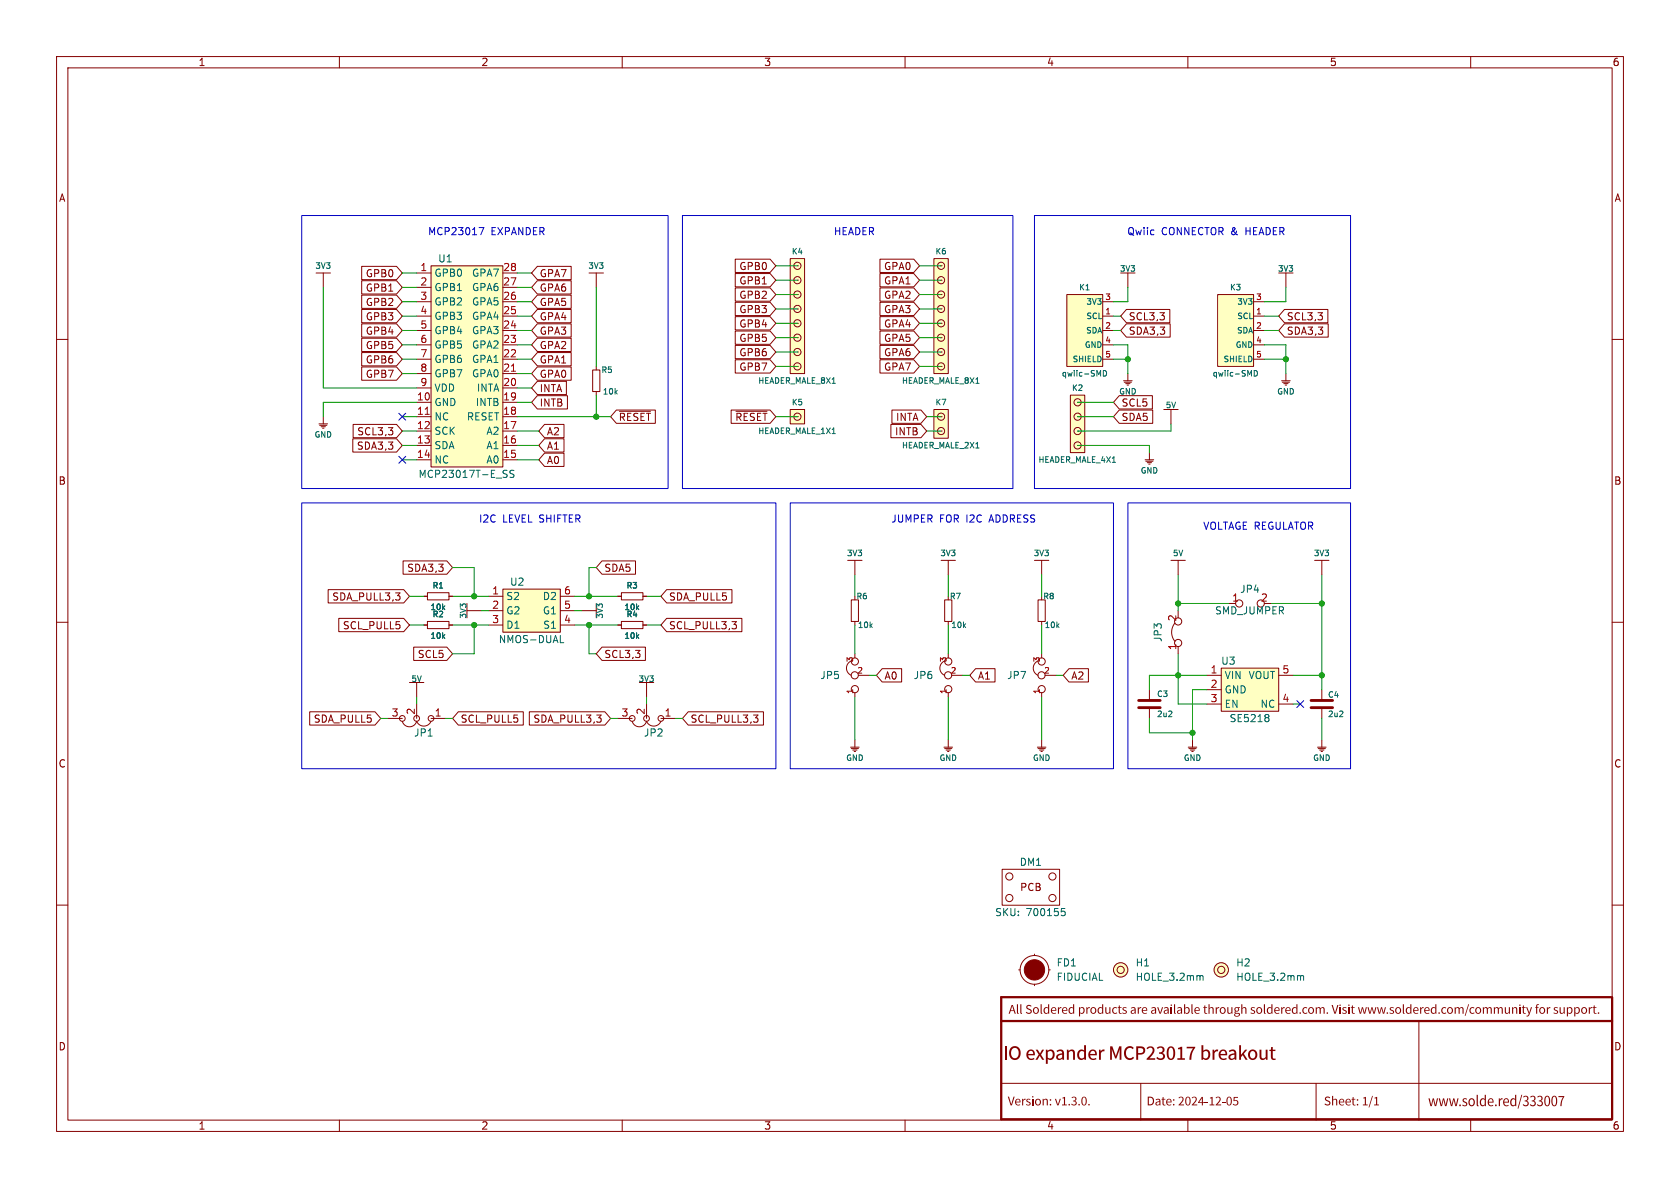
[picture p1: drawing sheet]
<svg xmlns="http://www.w3.org/2000/svg" width="297mm" height="210mm" viewBox="0 0 297 210" stroke-linecap="round" stroke-linejoin="round" font-family="sans-serif">
<g fill="none" stroke="#840000" stroke-width=".18">
<path d="M10 10h277v190h-277zM12 12h273v186h-273zM60 10v2M110 10v2M160 10v2M210 10v2M260 10v2M10 60h2M285 60h2M10 110h2M150.5 106h1.3v3.9h-1.3zM151.1 109.9v.6"/>
<path d="M285 110h2M68.6 127h2.5M71.1 127.5a1.32 1.32 0 0 0 1.3 1 1.32 1.32 0 0 0 1.3-1 1.38 1.38 0 0 0 1.2 .9 1.38 1.38 0 0 0 1.3-.9M73.7 124.5v2.5M76.2 127h2.5M183.4 132.1h1.5M183.5 132.3h1.3M183.8 132.6h.7M184 132.8h.3M184.1 130.8v1.3M10 160h2M177.2 153.7h10.1v6.3h-10.1z"/>
<path d="M285 160h2M60 198v2M110 198v2M160 198v2M177 191.5h108M201.7 191.5v6.5M210 198v2M232.7 191.5v6.5M250.8 180.5v17.5M260 198v2"/>
<circle cx="71.1" cy="127" r=".51"/>
<circle cx="73.7" cy="127" r=".51"/>
<circle cx="76.2" cy="127" r=".51"/>
<circle cx="178.4" cy="158.7" r=".63"/>
<circle cx="178.4" cy="154.9" r=".63"/>
<circle cx="186.1" cy="158.7" r=".63"/>
<circle cx="186.1" cy="154.9" r=".63"/>
</g>
<path d="M284.8 176.3h-107.8v21.6h107.9M285 176.3v21.6M177 180.5h108" fill="none" stroke="#840000" stroke-width=".4"/>
<path d="M187.7 160.6h.6M187.8 161.1h.3l.2 .2-.1 .5-.4 .1" fill="none" stroke="#006464" stroke-width=".18"/>
<path d="M88.9 104.1h10.2v7.7h-10.2z" fill="#ffffc2"/>
<path d="M198.1 48.3h2.6M199.4 48.3v2.5M86.4 105.4h2.5M86.4 108h2.5M86.4 110.5h2.5M88.9 104.1h10.2v7.7h-10.2zM99.1 105.4h2.5M99.1 108h2.5M99.1 110.5h2.5M203.2 121.9v1.9M203.2 125.1v1.9" fill="none" stroke="#840000" stroke-width=".18"/>
<path d="M99.1 113.6h.6M206.6 126.7h.6M207.1 125.8v.3" fill="none" stroke="#006464" stroke-width=".18"/>
<path d="M201.3 125.1h3.8M201.3 123.8h3.8" fill="none" stroke="#840000" stroke-width=".5"/>
<path d="M165.1 45.7h2.5v20.3h-2.5z" fill="#ffffc2"/>
<g fill="none" stroke="#840000" stroke-width=".18">
<path d="M165.1 45.7h2.5v20.3h-2.5zM166.4 59.7h.1M166.4 57.2h.1M166.4 54.6h.1M166.4 52.1h.1M166.4 49.5h.1M166.4 47h.1M166.4 64.8h.1M166.4 62.2h.1M207 99.1h2.5M208.3 99.1v2.5M102.9 108h2.5"/>
<path d="M105.4 106.7v2.5M109.2 105.4h.6M109.9 104.8h3.8v1.2h-3.8zM113.7 105.4h.6M183.5 116.8a1.37 1.37 0 0 0-.8 1.3 1.37 1.37 0 0 0 .8 1.3M184.1 115.6v.7M184.8 119.4h1.9M109.2 127h2.6M111.8 127.5a1.32 1.32 0 0 0 1.2 1 1.32 1.32 0 0 0 1.3-1 1.38 1.38 0 0 0 1.3 .9 1.38 1.38 0 0 0 1.2-.9M113 120.7h2.6M114.3 120.7v2.5M114.3 124.5v2.5"/>
<path d="M116.8 127h2.6M184.1 122.5v.7M180.1 171.5h.2M182.9 168.7v.2M182.9 174v.2M185.4 171.5h.3"/>
<circle cx="166.4" cy="49.5" r=".63"/>
<circle cx="166.4" cy="59.7" r=".63"/>
<circle cx="166.4" cy="57.1" r=".63"/>
<circle cx="166.4" cy="54.6" r=".63"/>
<circle cx="166.4" cy="52.1" r=".63"/>
<circle cx="166.4" cy="47" r=".63"/>
<circle cx="166.4" cy="62.2" r=".63"/>
<circle cx="166.4" cy="64.8" r=".63"/>
<circle cx="184.1" cy="119.4" r=".63"/>
<circle cx="184.1" cy="116.9" r=".63"/>
<circle cx="111.8" cy="127" r=".51"/>
<circle cx="114.3" cy="127" r=".51"/>
<circle cx="116.8" cy="127" r=".51"/>
<circle cx="184.1" cy="121.8" r=".63"/>
<circle cx="182.9" cy="171.4" r="2.54"/>
<circle cx="198.1" cy="171.4" r=".63"/>
<circle cx="198.1" cy="171.4" r="1.27"/>
<circle cx="215.9" cy="171.4" r=".63"/>
<circle cx="215.9" cy="171.4" r="1.27"/>
</g>
<g fill="#ffffc2" stroke="#ffffc2" stroke-width=".18">
<circle cx="215.9" cy="171.4" r="1.27"/>
<circle cx="198.1" cy="171.4" r="1.27"/>
</g>
<path d="M212.3 172.5l.4 .1v.7M230.1 172.5l.4 .1v.7" fill="none" stroke="#006464" stroke-width=".18"/>
<circle cx="182.9" cy="171.5" r="1.8" fill="#840000" stroke="#840000" stroke-width=".18"/>
<path d="M139.7 45.7h2.5v20.3h-2.5z" fill="#ffffc2"/>
<g fill="none" stroke="#840000" stroke-width=".18">
<path d="M139.7 45.7h2.5v20.3h-2.5zM141 59.7h.1M141 57.2h.1M141 54.6h.1M141 52.1h.1M141 49.5h.1M141 47h.1M141 64.8h.1M141 62.2h.1M149.9 99.1h2.5M151.1 99.1v2.5M109.2 110.5h.6"/>
<path d="M109.9 109.9h3.8v1.2h-3.8zM113.7 110.5h.6M167 106h1.3v3.9h-1.3zM167.6 109.9v.6"/>
<circle cx="141" cy="49.5" r=".63"/>
<circle cx="141" cy="47" r=".63"/>
<circle cx="141" cy="54.6" r=".63"/>
<circle cx="141" cy="52.1" r=".63"/>
<circle cx="141" cy="59.7" r=".63"/>
<circle cx="141" cy="57.1" r=".63"/>
<circle cx="141" cy="62.2" r=".63"/>
<circle cx="141" cy="64.8" r=".63"/>
</g>
<path d="M139.7 72.4h2.5v2.5h-2.5z" fill="#ffffc2"/>
<g fill="none" stroke="#840000" stroke-width=".18">
<path d="M139.7 72.4h2.5v2.5h-2.5zM141 73.7h.1"/>
<circle cx="141" cy="73.7" r=".63"/>
</g>
<path d="M215.3 52.1h6.3v12.7h-6.3z" fill="#ffffc2"/>
<g fill="none" stroke="#840000" stroke-width=".18">
<path d="M215.3 52.1h6.3v12.7h-6.3zM221.6 55.9h1.9M221.6 58.4h1.9M221.6 53.3h1.9M221.6 61h1.9M221.6 63.5h1.9M82.5 106.7v2.5M82.5 108h2.6M167 116.8a1.37 1.37 0 0 0-.8 1.3 1.37 1.37 0 0 0 .8 1.3M167.6 115.6v.7M168.3 119.4h1.9M150.4 132.1h1.5"/>
<path d="M150.5 132.3h1.3M150.7 132.6h.8M151 132.8h.3M151.1 130.8v1.3M167.6 122.5v.7M210.1 132.1h1.5M210.2 132.3h1.3M210.4 132.6h.8M210.7 132.8h.2M210.8 130.8v1.3M232.9 132.1h1.5M233 132.3h1.3"/>
<path d="M233.3 132.6h.8M233.6 132.8h.2M233.7 121.9v1.9M233.7 125.1v1.9M233.7 130.8v1.3"/>
<circle cx="167.6" cy="119.4" r=".63"/>
<circle cx="167.6" cy="116.9" r=".63"/>
<circle cx="167.6" cy="121.8" r=".63"/>
</g>
<path d="M221.7 65.5a.51 .51 0 0 1 .6 .5 .51 .51 0 0 1-.6 .5zM236.8 126.7h.6M237.4 125.8v.3" fill="none" stroke="#006464" stroke-width=".18"/>
<path d="M231.8 125.1h3.8M231.8 123.8h3.8" fill="none" stroke="#840000" stroke-width=".5"/>
<path d="M215.9 118.1h10.2v7.6h-10.2z" fill="#ffffc2"/>
<g fill="none" stroke="#840000" stroke-width=".18">
<path d="M205.7 72.4h2.6M207 72.4v2.5M226.6 67.3h1.5M226.7 67.6h1.3M226.9 67.8h.8M227.2 68.1h.3M227.3 66v1.3M202.4 81.3h1.6M202.6 81.5h1.2M202.8 81.8h.8M203.1 82h.2M203.2 80v1.3"/>
<path d="M232.4 99.1h2.5M233.7 99.1v2.5M207.7 110.2a2.55 2.55 0 0 0 0 3.2M208.3 108v1.2M208.3 114.3v1.3M213.4 119.4h2.5M215.9 118.1h10.2v7.6h-10.2zM217.2 106.7h1.2M223.5 106.7h1.3M226.1 119.4h2.5M166.9 132.1h1.5M167 132.3h1.3"/>
<path d="M167.3 132.6h.7M167.5 132.8h.3M167.6 130.8v1.3M213.4 121.9h2.5M213.4 124.5h2.5M226.1 124.5h2.5"/>
<circle cx="208.3" cy="109.9" r=".63"/>
<circle cx="208.3" cy="113.7" r=".63"/>
<circle cx="219.1" cy="106.7" r=".63"/>
<circle cx="222.9" cy="106.7" r=".63"/>
</g>
<path d="M224.1 126.3l.2 .3-.2 .3 .2 .2v.2l-.2 .3" fill="none" stroke="#006464" stroke-width=".18"/>
<path d="M188.6 52.1h6.3v12.7h-6.3z" fill="#ffffc2"/>
<g fill="none" stroke="#840000" stroke-width=".18">
<path d="M188.6 52.1h6.3v12.7h-6.3zM195 55.9h1.8M195 58.4h1.8M195 53.3h1.8M195 61h1.8M195 63.5h1.8M198.6 67.3h1.6M198.8 67.6h1.2M199 67.8h.8M199.3 68.1h.2M199.4 66v1.3M166.4 99.1h2.5"/>
<path d="M167.6 99.1v2.5M182.9 99.1h2.5M184.1 99.1v2.5"/>
</g>
<path d="M195.1 65.5a.51 .51 0 0 1 .5 .5 .51 .51 0 0 1-.5 .5z" fill="none" stroke="#006464" stroke-width=".18"/>
<path d="M189.2 69.9h2.6v10.1h-2.6z" fill="#ffffc2"/>
<g fill="none" stroke="#840000" stroke-width=".18">
<path d="M55.9 48.3h2.5M57.1 48.3v2.5M226.1 48.3h2.5M227.3 48.3v2.5M56.4 74.9h1.5M56.5 75.2h1.3M56.8 75.4h.7M57 75.7h.3M57.1 73.7v1.2M189.2 69.9h2.6v10.1h-2.6zM190.5 78.7h.1M190.5 76.2h.1"/>
<path d="M190.5 73.7h.1M190.5 71.1h.1M74.9 110.5h.7M74.9 105.4h.7M75.6 109.9h3.8v1.2h-3.8zM75.6 104.8h3.8v1.2h-3.8zM79.4 110.5h.6M79.4 105.4h.6M150.5 116.8a1.37 1.37 0 0 0-.9 1.3 1.37 1.37 0 0 0 .9 1.3M151.1 115.6v.7M151.7 119.4h2M183.5 106h1.3v3.9h-1.3z"/>
<path d="M184.1 109.9v.6M72.4 120.7h2.5M73.7 120.7v2.5M151.1 122.5v.7"/>
<circle cx="190.5" cy="71.1" r=".63"/>
<circle cx="190.5" cy="78.7" r=".63"/>
<circle cx="190.5" cy="73.7" r=".63"/>
<circle cx="190.5" cy="76.2" r=".63"/>
<circle cx="151.1" cy="119.4" r=".63"/>
<circle cx="151.1" cy="116.9" r=".63"/>
<circle cx="151.1" cy="121.8" r=".63"/>
</g>
<path d="M76.2 47h12.7v35.6h-12.7z" fill="#ffffc2"/>
<g fill="none" stroke="#840000" stroke-width=".18">
<path d="M73.7 48.3h2.5M73.7 50.8h2.5M73.7 58.4h2.5M73.7 55.9h2.5M73.7 53.3h2.5M76.2 47h12.7v35.6h-12.7zM88.9 48.3h2.5M88.9 50.8h2.5M88.9 58.4h2.5M88.9 55.9h2.5M88.9 53.3h2.5M104.1 48.3h2.6"/>
<path d="M105.4 48.3v2.5M73.7 71.1h2.5M73.7 73.7h2.5M73.7 76.2h2.5M73.7 78.7h2.5M73.7 68.6h2.5M73.7 66h2.5M73.7 63.5h2.5M73.7 61h2.5M88.9 71.1h2.5M88.9 73.7h2.5M88.9 76.2h2.5"/>
<path d="M88.9 78.7h2.5M88.9 68.6h2.5M88.9 66h2.5M88.9 63.5h2.5M88.9 61h2.5M104.8 65.4h1.2v3.8h-1.2zM105.4 64.8v.6M105.4 69.2v.7M73.7 81.3h2.5M88.9 81.3h2.5"/>
</g>
<path d="M75.2 73.2h.7M90.4 65.6h.7" fill="none" stroke="#a90000" stroke-width=".18"/>
<path d="M89.2 83.1l.5 .1M89.4 83.8l.3 .2-.3 .4M90.9 83.2l-.5-.1-.2 .2v.3l.5 .3 .2 .3-.3 .2-.5-.1" fill="none" stroke="#006464" stroke-width=".18"/>
<path d="M165.1 72.4h2.5v5.1h-2.5z" fill="#ffffc2"/>
<g fill="none" stroke="#840000" stroke-width=".18">
<path d="M63.9 47.1h6.2l1 1.2-1 1.1h-6.2zM63.9 54.7h6.2l1 1.2-1 1.2h-6.2zM63.9 52.2h6.2l1 1.1-1 1.2h-6.2zM63.9 49.6h6.2l1 1.2-1 1.2h-6.2zM63.9 59.8h6.2l1 1.2-1 1.1h-6.2zM63.9 57.2h6.2l1 1.2-1 1.2h-6.2zM95 49.6h6v2.4h-6l-1-1.2zM95 47.1h6v2.3h-6l-1-1.1zM95 52.2h6v2.3h-6l-1-1.2zM95 57.2h6v2.4h-6l-1-1.2zM95 54.7h6v2.4h-6l-1-1.2zM95 59.8h6v2.3h-6l-1-1.1z"/>
<path d="M130 50.9h6.1l1.1 1.2-1.1 1.1h-6.1zM130 56h6.1l1.1 1.2-1.1 1.1h-6.1zM130 53.4h6.1l1.1 1.2-1.1 1.2h-6.1zM130 48.4h6.1l1.1 1.1-1.1 1.2h-6.1zM130 45.8h6.1l1.1 1.2-1.1 1.2h-6.1zM130 58.5h6.1l1.1 1.2-1.1 1.2h-6.1zM155.6 48.4h5.9l1.1 1.1-1.1 1.2h-5.9zM155.6 53.4h5.9l1.1 1.2-1.1 1.2h-5.9zM155.6 50.9h5.9l1.1 1.2-1.1 1.1h-5.9zM155.6 58.5h5.9l1.1 1.2-1.1 1.2h-5.9zM155.6 56h5.9l1.1 1.2-1.1 1.1h-5.9zM155.6 45.8h5.9l1.1 1.2-1.1 1.2h-5.9z"/>
<path d="M199.1 54.7h7.7v2.4h-7.7l-1-1.2zM199.1 57.2h7.8v2.4h-7.8l-1-1.2zM227.1 54.7h7.7v2.4h-7.7l-1-1.2zM227.1 57.2h7.7v2.4h-7.7l-1-1.2zM62.4 77.6h7.7l1 1.1-1 1.2h-7.7zM62.4 75h7.7l1 1.2-1 1.2h-7.7zM63.9 62.3h6.2l1 1.2-1 1.2h-6.2zM63.9 64.9h6.2l1 1.1-1 1.2h-6.2zM95 64.9h6v2.3h-6l-1-1.2zM95 62.3h6v2.4h-6l-1-1.2zM95 67.4h5.1v2.4h-5.1l-1-1.2zM95 69.9h5.3v2.4h-5.3l-1-1.2z"/>
<path d="M96.3 77.6h3.4v2.3h-3.4l-1.1-1.2zM96.3 75h3.4v2.4h-3.4l-1.1-1.2zM109 72.5h6.9v2.3h-6.9l-1.1-1.1zM109.5 72.7h5.5M129.3 72.5h6.8l1.1 1.2-1.1 1.1h-6.8zM130 63.6h6.1l1.1 1.2-1.1 1.1h-6.1zM130 61.1h6.1l1.1 1.1-1.1 1.2h-6.1zM130.1 72.7h5.5M155.6 61.1h5.9l1.1 1.1-1.1 1.2h-5.9zM155.6 63.6h5.9l1.1 1.2-1.1 1.1h-5.9zM157.5 75h5.3l1 1.2-1 1.2h-5.3zM157.7 72.5h5.1l1 1.2-1 1.1h-5.1z"/>
<path d="M165.1 72.4h2.5v5.1h-2.5zM166.4 76.2h.1M166.4 73.7h.1M197.9 69.9h5.8v2.4h-5.8l-1.1-1.2zM197.9 72.5h5.9v2.3h-5.9l-1.1-1.1zM71.3 99.2h7.7l1 1.1-1 1.2h-7.7zM96.3 80.1h3.4v2.4h-3.4l-1.1-1.2zM106.4 99.2h5.9v2.3h-5.9l-1-1.2zM58 104.2h13.4l1 1.2-1 1.2h-13.4zM59.9 109.3h11.5l1 1.2-1 1.2h-11.5zM69.9 104.8h.8l-.4 .5M70.7 105.4v.6"/>
<path d="M73.1 114.4h5.9l1 1.2-1 1.1h-5.9zM74.9 110.5h.7M74.9 105.4h.7M79.4 110.5h.6M79.4 105.4h.6M106.4 114.4h7.7v2.3h-7.7l-1-1.1zM109.2 110.5h.6M109.2 105.4h.6M113.7 110.5h.6M113.7 105.4h.6M117.9 104.2h11.5v2.4h-11.5l-1.1-1.2zM117.9 109.3h13.3v2.4h-13.3l-1.1-1.2z"/>
<path d="M129.4 109.9h.8l-.4 .5M129.9 110.4l.3 .2v.3l-.3 .3M156 118.2h3.4v2.4h-3.4l-1.1-1.2zM172.5 118.2h3.4v2.4h-3.4l-1.1-1.2zM189 118.2h3.4v2.4h-3.4l-1-1.2zM54.7 125.8h11.6l1 1.2-1 1.2h-11.6zM81 125.8h11.5v2.4h-11.5l-1-1.2zM93.6 125.8h13.3l1 1.2-1 1.2h-13.3zM105.5 126.4h.8l-.4 .5M106.2 127v.5M121.7 125.8h13.3v2.4h-13.3l-1.1-1.2zM133.2 126.4h.8l-.4 .5"/>
<path d="M133.8 126.9l.2 .2v.3l-.2 .3"/>
<circle cx="166.4" cy="76.2" r=".63"/>
<circle cx="166.4" cy="73.7" r=".63"/>
</g>
<path d="M53.3 38.1h64.8v48.3h-64.8zM120.6 38.1h58.5v48.3h-58.5zM182.9 38.1h55.9v48.3h-55.9zM84.7 40.2h.8l-.5 1.3M53.3 88.9h83.9v47h-83.9zM139.7 88.9h57.1v47h-57.1zM199.4 88.9h39.4v47h-39.4z" fill="none" stroke="#0000c2" stroke-width=".18"/>
<g fill="none" stroke="#009600" stroke-width=".18">
<path d="M57.1 50.8v17.8h16.6M71.1 53.3h2.6M71.1 55.9h2.6M71.1 50.8h2.6M71.1 58.4h2.6M71.1 48.3h2.6M91.4 53.3h2.6M91.4 55.9h2.6M91.4 50.8h2.6M91.4 58.4h2.6M91.4 48.3h2.6M105.4 50.8v14"/>
<path d="M137.2 59.7h3.8M137.2 47h3.8M137.2 52.1h3.8M137.2 54.6h3.8M137.2 57.2h3.8M137.2 49.5h3.8M162.6 59.7h3.8M162.6 47h3.8M162.6 52.1h3.8M162.6 54.6h3.8M162.6 57.2h3.8M162.6 49.5h3.8"/>
<path d="M196.8 55.9h1.3M196.8 58.4h1.3M199.4 50.8v2.5h-2.6M223.5 55.9h2.6M223.5 58.4h2.6M227.3 50.8v2.5h-3.8M71.1 76.2h2.6M71.1 73.7h2.6M71.1 78.7h2.6M71.1 61h2.6M71.1 63.5h2.6M71.1 66h2.6"/>
<path d="M73.7 71.1h-16.6v2.6M91.4 71.1h2.6M91.4 76.2h3.8M91.4 73.7h16.5M91.4 78.7h3.8M91.4 61h2.6M91.4 68.6h2.6M91.4 63.5h2.6M91.4 66h2.6M105.4 69.9v3.8M137.2 73.7h3.8M137.2 64.8h3.8"/>
<path d="M137.2 62.2h3.8M162.6 64.8h3.8M162.6 62.2h3.8M163.8 76.2h2.6M163.8 73.7h2.6M190.5 71.1h6.3M190.5 73.7h6.3M190.5 78.7h12.7v1.3M196.8 61h2.6v5M196.8 63.5h2.6M207 74.9v1.3h-16.5M223.5 61h3.8v5"/>
<path d="M223.5 63.5h3.8M71.1 81.3h2.6M91.4 81.3h3.8M72.4 110.5h2.5M72.4 105.4h2.5M80 100.3h3.8v5.1M80 110.5h6.4M80 105.4h6.4M83.8 110.5v5.1h-3.8M85.1 108h1.3M101.6 110.5h7.6M101.6 105.4h7.6"/>
<path d="M101.6 108h1.3M104.1 110.5v5.1h1.3M105.4 100.3h-1.3v5.1M114.3 110.5h2.5M114.3 105.4h2.5M151.1 101.6v3.8M151.1 110.5v5.1M153.7 119.4h1.2M167.6 101.6v3.8M167.6 110.5v5.1M170.2 119.4h1.2M184.1 101.6v3.8"/>
<path d="M184.1 110.5v5.1M186.7 119.4h1.3M208.3 106.7h8.9M208.3 115.6v8.9h5.1M208.3 101.6v6.4M213.4 119.4h-10.2v2.5M224.8 106.7h8.9M228.6 119.4h5.1M233.7 101.6v20.3M67.3 127h1.3M73.7 123.2v1.3M78.7 127h1.3"/>
<path d="M107.9 127h1.3M114.3 123.2v1.3M119.4 127h1.2M151.1 123.2v7.6M167.6 123.2v7.6M184.1 123.2v7.6M203.2 127v2.5h7.6M213.4 121.9h-2.6v8.9M228.6 124.5h1.3M233.7 127v3.8"/>
</g>
<path d="M70.5 73.1l1.2 1.2M71.7 73.1l-1.2 1.2M70.5 80.7l1.2 1.2M71.7 80.7l-1.2 1.2M229.3 123.9l1.2 1.2M230.5 123.9l-1.2 1.2" fill="none" stroke="#000084" stroke-width=".18"/>
<g fill="#009600" stroke="#009600" stroke-width=".18">
<circle cx="233.7" cy="106.7" r=".46"/>
<circle cx="233.7" cy="119.4" r=".46"/>
<circle cx="210.8" cy="129.5" r=".46"/>
<circle cx="208.3" cy="119.4" r=".46"/>
<circle cx="208.3" cy="106.7" r=".46"/>
<circle cx="227.3" cy="63.5" r=".46"/>
<circle cx="199.4" cy="63.5" r=".46"/>
<circle cx="83.8" cy="110.5" r=".46"/>
<circle cx="83.8" cy="105.4" r=".46"/>
<circle cx="104.1" cy="105.4" r=".46"/>
<circle cx="105.4" cy="73.7" r=".46"/>
<circle cx="104.1" cy="110.5" r=".46"/>
</g>
<text font-size="3.5" fill="#840000" x="177.3" y="188.6">IOexpanderMCP23017breakout</text>
<text font-size="2.8" fill="#840000" x="252.5" y="196.5">www.solde.red/333007</text>
<g font-size="2.3" fill="#840000">
<text x="178.3" y="180">AllSolderedproductsareavailablethrough soldered.com.Visitwww.soldered.com/communityfor support.</text>
<text x="178.2" y="196.2">Version:v1.3.0.</text>
<text x="202.7" y="196.2">Date:2024-12-05</text>
<text x="234" y="196.2">Sheet:1/1</text>
</g>
<g font-size="1.8" fill="#840000">
<text x="35" y="11.9">1</text>
<text x="85" y="11.9">2</text>
<text x="135" y="11.9">3</text>
<text x="185" y="11.9">4</text>
<text x="235" y="11.9">5</text>
<text x="285" y="11.9">6</text>
<text x="10.3" y="35.9">A</text>
<text x="285.3" y="35.9">A</text>
<text x="130.6" y="47.9">GPB0</text>
<text x="156.2" y="47.9">GPA0</text>
<text x="64.6" y="49.2">GPB0</text>
<text x="64.6" y="51.8">GPB1</text>
<text x="95.3" y="51.8">GPA6</text>
<text x="95.3" y="49.2">GPA7</text>
<text x="130.6" y="53">GPB2</text>
<text x="130.6" y="50.5">GPB1</text>
<text x="156.2" y="50.5">GPA1</text>
<text x="156.2" y="53">GPA2</text>
<text x="64.6" y="56.8">GPB3</text>
<text x="64.6" y="54.3">GPB2</text>
<text x="64.6" y="59.4">GPB4</text>
<text x="95.3" y="54.3">GPA5</text>
<text x="95.3" y="59.4">GPA3</text>
<text x="95.3" y="56.8">GPA4</text>
<text x="130.6" y="58.1">GPB4</text>
<text x="130.6" y="55.6">GPB3</text>
<text x="156.2" y="55.6">GPA3</text>
<text x="156.2" y="58.1">GPA4</text>
<text x="199.5" y="56.8">SCL3,3</text>
<text x="199.5" y="59.4">SDA3,3</text>
<text x="227.4" y="56.8">SCL3,3</text>
<text x="227.4" y="59.4">SDA3,3</text>
<text x="64.6" y="61.9">GPB5</text>
<text x="64.6" y="64.5">GPB6</text>
<text x="95.3" y="61.9">GPA2</text>
<text x="95.3" y="64.5">GPA1</text>
<text x="130.6" y="65.7">GPB7</text>
<text x="130.6" y="63.2">GPB6</text>
<text x="130.6" y="60.6">GPB5</text>
<text x="156.2" y="63.2">GPA6</text>
<text x="156.2" y="65.7">GPA7</text>
<text x="156.2" y="60.6">GPA5</text>
<text x="64.6" y="67">GPB7</text>
<text x="95.3" y="67">GPA0</text>
<text x="95.3" y="69.5">INTA</text>
<text x="63.1" y="77.2">SCL3,3</text>
<text x="95.3" y="72.1">INTB</text>
<text x="96.6" y="77.2">A2</text>
<text x="109.3" y="74.6">~{RESET}</text>
<text x="129.9" y="74.6">~{RESET}</text>
<text x="158.1" y="77.2">INTB</text>
<text x="158.3" y="74.6">INTA</text>
<text x="198.2" y="72.1">SCL5</text>
<text x="198.2" y="74.6">SDA5</text>
<text x="63" y="79.7">SDA3,3</text>
<text x="96.6" y="82.2">A0</text>
<text x="96.6" y="79.7">A1</text>
<text x="10.3" y="85.9">B</text>
<text x="285.3" y="85.9">B</text>
<text x="71.9" y="101.3">SDA3,3</text>
<text x="106.7" y="101.3">SDA5</text>
<text x="58.6" y="106.4">SDA_PULL3,3</text>
<text x="118.2" y="106.4">SDA_PULL5</text>
<text x="60.5" y="111.4">SCL_PULL5</text>
<text x="118.2" y="111.4">SCL_PULL3,3</text>
<text x="73.8" y="116.5">SCL5</text>
<text x="106.7" y="116.5">SCL3,3</text>
<text x="156.3" y="120.3">A0</text>
<text x="172.8" y="120.3">A1</text>
<text x="189.3" y="120.3">A2</text>
<text x="55.4" y="128">SDA_PULL5</text>
<text x="81.3" y="128">SCL_PULL5</text>
<text x="94.2" y="128">SDA_PULL3,3</text>
<text x="122" y="128">SCL_PULL3,3</text>
<text x="10.3" y="135.9">C</text>
<text x="285.3" y="135.9">C</text>
<text x="180.2" y="157.7">PCB</text>
<text x="10.3" y="185.9">D</text>
<text x="285.3" y="185.9">D</text>
<text x="35" y="199.9">1</text>
<text x="85" y="199.9">2</text>
<text x="135" y="199.9">3</text>
<text x="185" y="199.9">4</text>
<text x="235" y="199.9">5</text>
<text x="285" y="199.9">6</text>
</g>
<g font-size="1.8" fill="#0000c2">
<text x="75.6" y="41.7">MCP23017</text>
<text x="86.8" y="41.7">EXPANDER</text>
<text x="147.3" y="41.7">HEADER</text>
<text x="199.2" y="41.7">Qwiic</text>
<text x="205.3" y="41.7">CONNECTOR &amp;</text>
<text x="220.5" y="41.7">HEADER</text>
<text x="84.6" y="92.5">I2C</text>
<text x="88.8" y="92.5">LEVEL SHIFTER</text>
<text x="157.5" y="92.5">JUMPER</text>
<text x="166.1" y="92.5">FOR I2C</text>
<text x="175.2" y="92.5">ADDRESS</text>
<text x="212.6" y="93.7">VOLTAGE REGULATOR</text>
</g>
<g font-size="1.8" fill="#006464">
<text x="77.4" y="46.6">U1</text>
<text x="76.7" y="49.1">GPB0</text>
<text x="76.7" y="51.7">GPB1</text>
<text x="83.4" y="51.7">GPA6</text>
<text x="83.4" y="49.1">GPA7</text>
<text x="76.7" y="54.2">GPB2</text>
<text x="76.7" y="56.7">GPB3</text>
<text x="76.7" y="59.3">GPB4</text>
<text x="83.4" y="59.3">GPA3</text>
<text x="83.4" y="56.7">GPA4</text>
<text x="83.4" y="54.2">GPA5</text>
<text x="76.7" y="61.8">GPB5</text>
<text x="76.7" y="64.4">GPB6</text>
<text x="83.4" y="64.4">GPA1</text>
<text x="83.4" y="61.8">GPA2</text>
<text x="76.7" y="72">GND</text>
<text x="76.7" y="66.9">GPB7</text>
<text x="76.7" y="69.4">VDD</text>
<text x="83.4" y="66.9">GPA0</text>
<text x="84" y="72">INTB</text>
<text x="84.2" y="69.4">INTA</text>
<text x="76.7" y="74.5">NC</text>
<text x="76.7" y="77.1">SCK</text>
<text x="82.4" y="74.5">RESET</text>
<text x="85.9" y="77.1">A2</text>
<text x="76.7" y="79.6">SDA</text>
<text x="76.7" y="82.1">NC</text>
<text x="85.9" y="82.1">A0</text>
<text x="85.9" y="79.6">A1</text>
<text x="73.9" y="84.7">MCP23017T-E_SS</text>
<text x="89.4" y="106.3">S2</text>
<text x="90.1" y="103.7">U2</text>
<text x="95.9" y="106.3">D2</text>
<text x="219.2" y="105">JP4</text>
<text x="88.1" y="113.9">NMOS-DUAL</text>
<text x="89.4" y="108.8">G2</text>
<text x="89.4" y="111.4">D1</text>
<text x="95.9" y="108.8">G1</text>
<text x="95.9" y="111.4">S1</text>
<text x="205.6" y="113.6" transform="rotate(-90 205.6 113.6)">JP3</text>
<text x="214.7" y="108.8">SMD_JUMPER</text>
<text x="215.8" y="117.7">U3</text>
<text x="144.9" y="120.2">JP5</text>
<text x="161.4" y="120.2">JP6</text>
<text x="178" y="120.2">JP7</text>
<text x="216.4" y="120.2">VIN</text>
<text x="216.4" y="122.8">GND</text>
<text x="216.4" y="125.3">EN</text>
<text x="220.6" y="120.2">VOUT</text>
<text x="222.7" y="125.3">NC</text>
<text x="73.1" y="130.4">JP1</text>
<text x="113.7" y="130.4">JP2</text>
<text x="217.3" y="127.9">SE5218</text>
<text x="180.2" y="153.3">DM1</text>
<text x="175.8" y="162.2">SKU:</text>
<text x="181.4" y="162.2">700155</text>
<text x="186.7" y="171">FD1</text>
<text x="186.7" y="173.6">FIDUCIAL</text>
<text x="200.7" y="173.6">HOLE_3.2mm</text>
<text x="200.7" y="171">H1</text>
<text x="218.4" y="173.6">HOLE_3.2mm</text>
<text x="218.4" y="171">H2</text>
</g>
<g font-size="1.8" fill="#a90000">
<text x="74.2" y="48">1</text>
<text x="74.2" y="50.5">2</text>
<text x="74.2" y="53.1">3</text>
<text x="88.9" y="53.1">26</text>
<text x="88.9" y="50.5">27</text>
<text x="88.9" y="48">28</text>
<text x="74.2" y="55.6">4</text>
<text x="74.2" y="58.2">5</text>
<text x="88.9" y="58.2">24</text>
<text x="88.9" y="55.6">25</text>
<text x="74.2" y="60.7">6</text>
<text x="74.2" y="63.2">7</text>
<text x="74.2" y="65.8">8</text>
<text x="88.9" y="65.8">21</text>
<text x="88.9" y="63.2">22</text>
<text x="88.9" y="60.7">23</text>
<text x="73.6" y="70.9">10</text>
<text x="74.2" y="68.3">9</text>
<text x="88.9" y="70.9">19</text>
<text x="88.9" y="68.3">20</text>
<text x="73.6" y="73.4">11</text>
<text x="73.6" y="75.9">12</text>
<text x="88.9" y="75.9">17</text>
<text x="88.9" y="73.4">18</text>
<text x="73.6" y="78.5">13</text>
<text x="73.6" y="81">14</text>
<text x="88.9" y="81">15</text>
<text x="88.9" y="78.5">16</text>
<text x="86.9" y="105.2">1</text>
<text x="86.9" y="107.7">2</text>
<text x="99.6" y="107.7">5</text>
<text x="99.6" y="105.2">6</text>
<text x="217.7" y="106.4">1</text>
<text x="222.8" y="106.4">2</text>
<text x="86.9" y="110.2">3</text>
<text x="99.6" y="110.2">4</text>
<text x="208" y="109.9" transform="rotate(-90 208 109.9)">2</text>
<text x="208" y="115" transform="rotate(-90 208 115)">1</text>
<text x="213.9" y="119.1">1</text>
<text x="226.6" y="119.1">5</text>
<text x="213.9" y="121.7">2</text>
<text x="213.9" y="124.2">3</text>
<text x="226.6" y="124.2">4</text>
<text x="69.1" y="126.7">3</text>
<text x="73.4" y="126.4" transform="rotate(-90 73.4 126.4)">2</text>
<text x="76.8" y="126.7">1</text>
<text x="109.8" y="126.7">3</text>
<text x="114" y="126.4" transform="rotate(-90 114 126.4)">2</text>
<text x="117.4" y="126.7">1</text>
</g>
<g font-size="1.4" fill="#006464">
<text x="55.6" y="47.7">3V3</text>
<text x="103.9" y="47.7">3V3</text>
<text x="139.9" y="45.2">K4</text>
<text x="165.3" y="45.2">K6</text>
<text x="190.7" y="51.5">K1</text>
<text x="197.9" y="48.2">3V3</text>
<text x="217.3" y="51.5">K3</text>
<text x="225.8" y="48.2">3V3</text>
<text x="191.9" y="59.1">SDA</text>
<text x="191.9" y="56.6">SCL</text>
<text x="191.9" y="54.1">3V3</text>
<text x="218.6" y="59.1">SDA</text>
<text x="218.6" y="56.6">SCL</text>
<text x="218.6" y="54.1">3V3</text>
<text x="189.5" y="64.2">SHIELD</text>
<text x="191.6" y="61.7">GND</text>
<text x="216.2" y="64.2">SHIELD</text>
<text x="218.3" y="61.7">GND</text>
<text x="106.2" y="66.1">R5</text>
<text x="106.5" y="69.9">10k</text>
<text x="133.9" y="68">HEADER_MALE_8X1</text>
<text x="139.9" y="71.8">K5</text>
<text x="159.3" y="68">HEADER_MALE_8X1</text>
<text x="165.3" y="71.8">K7</text>
<text x="187.6" y="66.8">qwiic-SMD</text>
<text x="189.4" y="69.3">K2</text>
<text x="197.7" y="69.9">GND</text>
<text x="214.3" y="66.8">qwiic-SMD</text>
<text x="225.7" y="69.9">GND</text>
<text x="55.5" y="77.6">GND</text>
<text x="133.9" y="76.9">HEADER_MALE_1X1</text>
<text x="206" y="72.4">5V</text>
<text x="159.3" y="79.5">HEADER_MALE_2X1</text>
<text x="183.5" y="82">HEADER_MALE_4X1</text>
<text x="201.5" y="83.9">GND</text>
<text x="149.6" y="98.5">3V3</text>
<text x="166.1" y="98.5">3V3</text>
<text x="182.6" y="98.5">3V3</text>
<text x="207.2" y="98.5">5V</text>
<text x="232.2" y="98.5">3V3</text>
<text x="76.4" y="104.2">R1</text>
<text x="110.7" y="104.2">R3</text>
<text x="151.3" y="106.1">R6</text>
<text x="167.8" y="106.1">R7</text>
<text x="184.3" y="106.1">R8</text>
<text x="76" y="113.1">10k</text>
<text x="76" y="108">10k</text>
<text x="76.4" y="109.3">R2</text>
<text x="82.6" y="109.5" transform="rotate(-90 82.6 109.5)">3V3</text>
<text x="106.8" y="109.5" transform="rotate(-90 106.8 109.5)">3V3</text>
<text x="110.3" y="108">10k</text>
<text x="110.3" y="113.1">10k</text>
<text x="110.7" y="109.3">R4</text>
<text x="151.5" y="111.2">10k</text>
<text x="168.1" y="111.2">10k</text>
<text x="184.6" y="111.2">10k</text>
<text x="72.6" y="120.7">5V</text>
<text x="112.8" y="120.7">3V3</text>
<text x="204.4" y="123.4">C3</text>
<text x="234.7" y="123.5">C4</text>
<text x="204.4" y="127">2u2</text>
<text x="234.7" y="127">2u2</text>
<text x="149.5" y="134.7">GND</text>
<text x="166" y="134.7">GND</text>
<text x="182.5" y="134.7">GND</text>
<text x="209.2" y="134.7">GND</text>
<text x="232" y="134.7">GND</text>
</g>
<g font-size="1.4" fill="#a90000">
<text x="195.3" y="53.1">3</text>
<text x="222" y="53.1">3</text>
<text x="195.3" y="55.6">1</text>
<text x="195.3" y="58.2">2</text>
<text x="222" y="55.6">1</text>
<text x="222" y="58.2">2</text>
<text x="195.3" y="60.7">4</text>
<text x="195.3" y="63.2">5</text>
<text x="222" y="60.7">4</text>
<text x="222" y="63.2">5</text>
<text x="150.9" y="117.2" transform="rotate(-90 150.9 117.2)">3</text>
<text x="151.5" y="119.1">2</text>
<text x="167.4" y="117.2" transform="rotate(-90 167.4 117.2)">3</text>
<text x="168" y="119.1">2</text>
<text x="183.9" y="117.2" transform="rotate(-90 183.9 117.2)">3</text>
<text x="184.5" y="119.1">2</text>
<text x="150.9" y="122.8" transform="rotate(-90 150.9 122.8)">1</text>
<text x="167.4" y="122.8" transform="rotate(-90 167.4 122.8)">1</text>
<text x="183.9" y="122.8" transform="rotate(-90 183.9 122.8)">1</text>
</g>
</svg>
